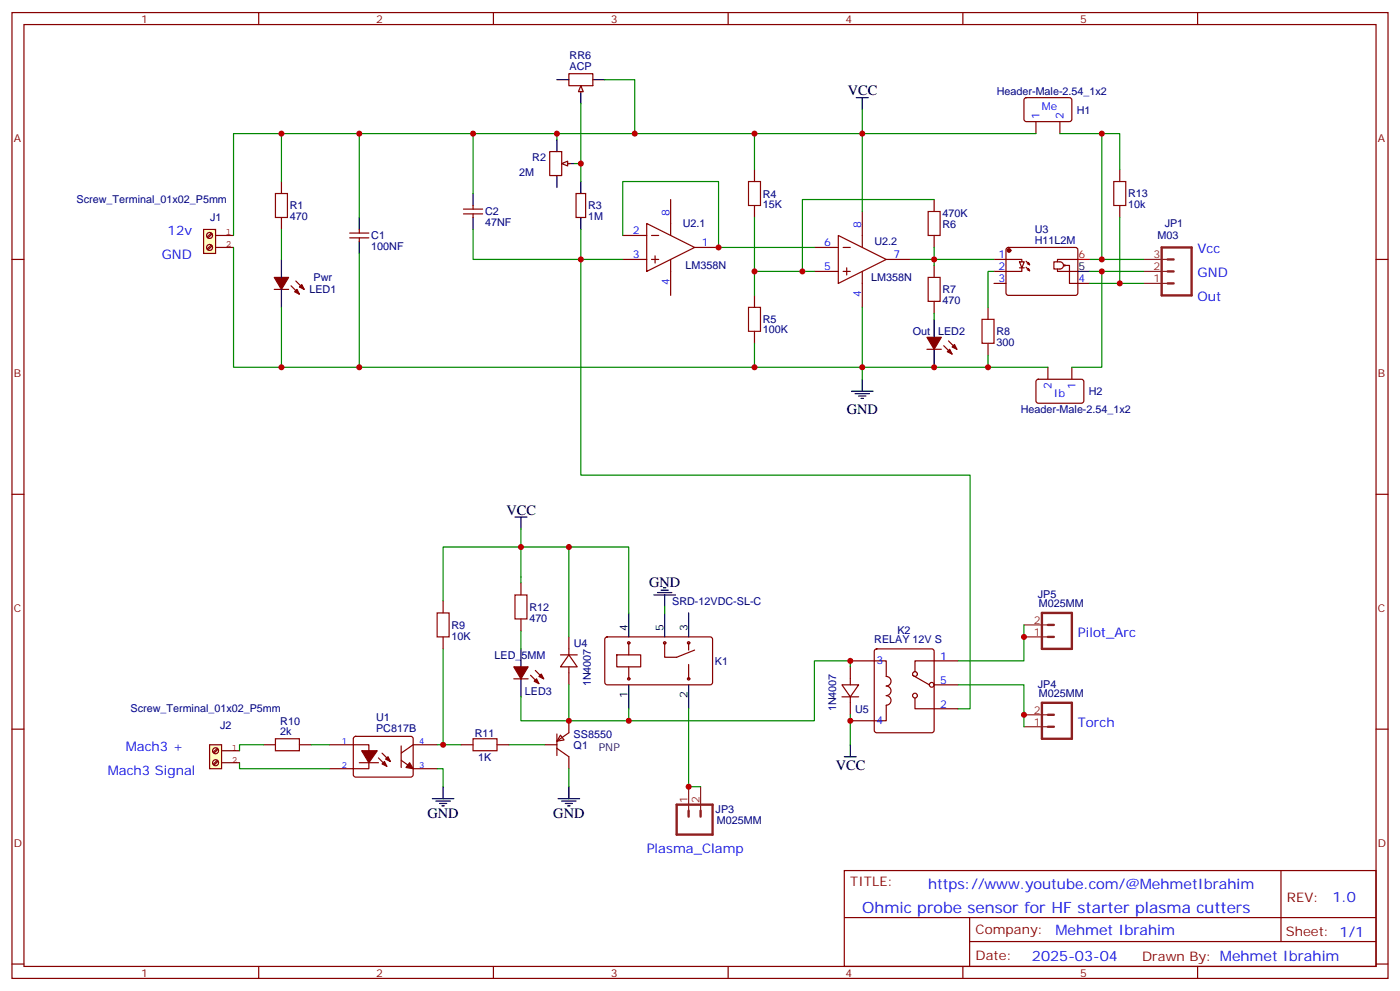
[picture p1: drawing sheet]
<svg xmlns="http://www.w3.org/2000/svg" width="412mm" height="292mm" viewBox="0 0 412 292" stroke-linecap="round" stroke-linejoin="round" font-family="sans-serif">
<g fill="none" stroke="#870000" stroke-width=".35">
<path d="M3.5 3.7h405.4v284.3h-405.4zM7.1 7.2h398.2v277.3h-398.2zM76.2 3.7v3.5M145.3 3.7v3.5M214.5 3.7v3.5M283.6 3.7v3.5M352.8 3.7v3.5M82.9 53.4v3.6M161.9 44.6h3.6v7.1h-3.6zM166.2 48.2h1.7M197.6 58.7v10.6M222.2 49.9v3.5"/>
<path d="M275.2 58.7v3.6M3.5 76.4h3.6M82.9 64v3.6M103 68.6h5.7M103 70h5.7M105.8 67.6v1M105.8 70v1.1M136.5 61.6h5.7M136.5 63h5.7M139.3 60.5v1.1M139.3 63v1M183.4 76.4h7.1"/>
<path d="M183.4 69.3h7.1M190.5 65.8l14.1 7-14.1 7.1zM191.9 76.4h2.1M191.9 69.3h2.1M193 75.3v2.1M197.6 76.4v10.6M204.6 72.8h7.1M222.2 60.5v3.5M239.9 72.8h7M239.9 79.9h7M246.9 69.3l14.2 7.1-14.2 7zM248.4 72.8h2.1"/>
<path d="M248.4 79.9h2.1M249.4 78.8v2.2M254 62.3v10.5M254 79.9v10.6M261.1 76.4h7M275.2 69.3v3.5M275.2 78.1v3.6M292.8 76.4h3.5M292.8 79.9h3.5M296.4 76.4h4.6v.7M296.6 73.1l.4-.3 20.1 .1 .4 .7-.1 12.9-.6 .5-20-.1-.5-.6v-12.7zM300.3 77.1h1.4l-.7 1.7z"/>
<path d="M300.3 78.8h1.4M301 78.8v1.1h-4.6M302.2 76.9l1.1 1.1-.4-.7M302.2 78.7l1.1 1-.4-.7M302.6 77.6l.7 .4M302.6 79.4l.7 .3M310.4 77.1h1.8a1.06 1.06 0 0 1 1.1 1 1.06 1.06 0 0 1-1.1 1.1h-1.8zM311.5 79.2v.7h6M314 78.1h1v5.3h6M317.5 76.4h-6v.7M405.3 76.4h3.6M80.8 85.2h4.2"/>
<path d="M85.7 84.1l2.5 2.5M87.1 82.7l2.5 2.5M222.2 87v3.5M222.2 97.5v3.6M275.2 88.7v3.6M291 90.5v3.5M292.8 83.4h3.5M273 102.8h4.3M278 101.8l2.5 2.4M279.4 100.4l2.5 2.4M291 101.1v3.5M3.5 145.5h3.6"/>
<path d="M405.3 145.5h3.6M130.5 176.9v3.5M153.5 171.6v3.6M130.5 187.5v3.5M151.3 199.8h4.3M153.5 182.2v3.5M156.3 198.8l2.4 2.5M157.7 197.4l2.5 2.4M3.5 214.7h3.6M97 219.3h11.7v7h-11.7M104.3 217l.5-.2h16.5l.4 .7-.1 10.8-.6 .5-16.5-.1-.4-.6v-10.6zM118.2 219.6v6.4"/>
<path d="M128.8 219.3h-7.1l-3.5 2.4M135.8 219.3h3.5M146.4 219.3h3.5M405.3 214.7h3.6M105.8 224.5h5.7M111.5 223.1l2.4 2.5M112.5 221.7l2.5 2.5M118.2 223.8l3.5 2.5h7.1M248.7 256.3h156.6v28.2h-156.6zM377.3 256.3v20.9M248.7 270.1h156.5M285.6 277.2h119.6"/>
<path d="M285.6 270.1v14.2M3.5 283.8h3.6M76.2 284.5v3.5M145.3 284.5v3.5M214.5 284.5v3.5M283.6 284.5v3.5M352.8 284.5v3.5M405.3 283.8h3.6"/>
<circle cx="313.6" cy="78.1" r=".18"/>
</g>
<g fill="#870000" stroke="#870000" stroke-width=".35">
<path d="M120.6 224.5l1.1 1.8-2.1-.3z"/>
<path d="M112.5 224.9l.7-.7 .7 1.4z"/>
<path d="M113.6 223.5l.7-.7 .7 1.4z"/>
<path d="M106.5 221h4.6l-2.4 3.5z"/>
<path d="M88.2 84.5l.7-.7 .7 1.4z"/>
<path d="M87.5 85.2l.7 1.4-1.4-.7z"/>
<path d="M80.8 81.7h4.2l-2.1 3.5z"/>
<path d="M158.7 199.1l.8-.7 .7 1.4z"/>
<path d="M157.3 200.6l.7-.8 .7 1.5z"/>
<path d="M151.3 196.3h4.3l-2.1 3.5z"/>
<path d="M280.5 102.1l.7-.7 .7 1.4z"/>
<path d="M279 103.5l.8-.7 .7 1.4z"/>
<path d="M273 99.3h4.3l-2.1 3.5z"/>
<circle cx="297.2" cy="73.7" r=".53"/>
</g>
<path d="M81.1 57h3.6v7h-3.6zM220.5 53.4h3.5v7.1h-3.5zM273.4 62.3h3.5v7h-3.5zM220.5 90.5h3.5v7h-3.5zM273.4 81.7h3.5v7h-3.5zM289.3 94h3.5v7.1h-3.5zM151.7 175.2h3.5v7h-3.5zM128.8 180.4h3.5v7.1h-3.5zM139.3 217.5h7.1v3.5h-7.1z" fill="none" stroke="#a10000" stroke-width=".35"/>
<g fill="none" stroke="#000" stroke-width=".35">
<path d="M139.3 57v3.5M164 41.1v3.5M164 51.7v3.5M165.8 48.2h3.5M82.9 76.4v5.3M105.8 64v3.6M105.8 71.1v3.5M139.3 64v3.6M317.5 79.9h3.5M82.9 85.2v5.3M275.2 94v5.3M275.2 102.8v5.3"/>
<path d="M153.5 191v5.3M153.5 199.8v5.3M127.4 235.1h6.3M128.4 235.8h4.2M129.5 236.5h2.1M130.2 237.2h.7M130.5 231.6v3.5"/>
</g>
<path d="M317.5 76.4h3.5" fill="none" stroke="#f00" stroke-width=".35"/>
<path d="M105.8 39.3h33.5v17.7M82.9 53.4v-14.1h22.9v24.7M82.9 67.6v8.8M149.9 219.3h10.6M128.8 226.3h1.7v5.3" fill="none" stroke="#008700" stroke-width=".35"/>
<path d="M165.5 48.2l1.7-.8v1.5z" fill="#f0f0f0" stroke="#870000" stroke-width=".35"/>
<g fill="none" stroke="#008700" stroke-width=".35">
<path d="M139.3 39.3h24.7v1.8M164 39.3h90v23M222.2 39.3v10.6M254 39.3h51.2M275.2 58.7h-38.8v21.2M105.8 74.6v33.5h-22.9v-17.6M139.3 67.6v8.8h44.1M183.4 69.3v-15.9h28.3v19.4h28.2M222.2 64v23M222.2 79.9h17.7M275.2 72.8v3.6h-7.1M292.8 79.9h-1.8v10.6"/>
<path d="M292.8 76.4h-17.6v1.7M254 90.5v17.6h-148.2M275.2 92.3v1.7M222.2 101.1v7M291 104.6v3.5h-37M291 108.1h17.7M153.5 169.9v-8.9h31.7v19.4M153.5 161h-23v15.9M167.6 161v26.5M195.8 178.7v1.7M130.5 191v28.3h-1.7M130.5 219.3h5.3"/>
<path d="M167.6 201.6v10.6h17.6v-3.5M70.6 224.5v1.8h26.4"/>
</g>
<g fill="none" stroke="#870000" stroke-width=".35">
<path d="M301.9 29l.4-.2h13l.4 .7v5.9l-.7 .4-12.9-.1-.5-.6v-5.6zM305.2 35.8v3.5M312.2 35.8v3.5M305.4 111.9l.5-.2h12.9l.5 .7-.1 5.9-.6 .4-13-.1-.4-.6v-5.6zM308.7 108.1v3.6M315.7 108.1v3.6M165.1 192.8h4.9M167.6 192.8l2.4 3.5h-4.9zM167.6 187.5v5.3M167.6 196.3v5.3M178.4 187.7l.5-.2 30.6 .1 .4 .6-.1 13-.6 .4-30.6-.1-.4-.6v-12.7zM181.7 192.8h7v3.5h-7z"/>
<path d="M185.2 189.3v3.5M185.2 196.3v3.5M195.8 189.3v4.2h3.5l5.3-2.1M202.8 189.3v2.1M202.8 195.6v4.2M250.5 196.3v5.3M248 201.6h4.9l-2.4 3.5zM248 205.1h4.9M250.5 205.1v5.3"/>
<circle cx="185.2" cy="189.3" r=".35"/>
<circle cx="185.2" cy="199.8" r=".35"/>
<circle cx="195.8" cy="189.3" r=".35"/>
<circle cx="202.8" cy="199.8" r=".35"/>
<circle cx="202.8" cy="189.3" r=".35"/>
</g>
<g fill="none" stroke="#000" stroke-width=".35">
<path d="M252.2 28.8h3.6M254 28.8v3.5M250.8 115.2h6.4M251.9 115.9h4.2M252.9 116.6h2.2M253.6 117.3h.8M254 111.7v3.5M151.7 152.2h3.5M153.5 152.2v3.6M192.6 175.2h6.4M193.7 174.4h4.2M194.7 173.7h2.1"/>
<path d="M195.4 173h.7M195.8 175.2v3.5M185.2 180.4v7.1M195.8 180.4v7.1M202.8 180.4v7.1M185.2 201.6v7.1M202.8 201.6v7.1M164.4 235.1h6.3M165.5 235.8h4.2M166.5 236.5h2.1M167.2 237.2h.7M167.6 231.6v3.5"/>
</g>
<path d="M60 67.6h3.5v7h-3.5z" fill="#ffffc2" stroke="#850000" stroke-width=".35"/>
<g fill="none" stroke="#850000" stroke-width=".35">
<path d="M62.2 72.1l-1.2 1.2M62.2 68.6l-1.2 1.2M62.5 72.4l-1.2 1.2M62.5 68.9l-1.2 1.1M63.5 69.3h5.3M63.5 72.8h5.3"/>
<circle cx="61.7" cy="72.9" r=".88"/>
<circle cx="61.7" cy="69.3" r=".88"/>
</g>
<path d="M61.7 219.3h3.6v7h-3.6z" fill="#ffffc2" stroke="#850000" stroke-width=".35"/>
<g fill="none" stroke="#850000" stroke-width=".35">
<path d="M64 223.8l-1.2 1.2M64 220.3l-1.2 1.2M64.2 224.1l-1.2 1.1M64.2 220.6l-1.2 1.1M65.3 221h5.3M65.3 224.5h5.3"/>
<circle cx="63.5" cy="224.5" r=".88"/>
<circle cx="63.5" cy="221" r=".88"/>
</g>
<g fill="none" stroke="#008700" stroke-width=".35">
<path d="M82.9 39.3h-14.1v30M254 32.3v7M312.2 39.3h12.4v37.1M324.6 39.3h5.2v10.6M169.3 48.2h1.8v5.2M68.8 72.8v35.3h14.1M171.1 67.6v72.3h114.7v68.8h-3.6M321 76.4h15.9M321 79.9h15.9M324.6 79.9v28.2h-8.9M329.8 64v19.4M321 83.4h15.9"/>
<path d="M254 108.1v3.6M153.5 155.8v5.2M153.5 169.9v1.7M153.5 185.7v5.3M250.5 196.3v-1.7h-10.6v17.6h-54.7M301.6 184v10.6h-19.4M77.6 219.3h-7v1.7M91.7 219.3h5.3M153.5 205.1v7.1h14.1M202.8 208.7v22.9h3.6M250.5 210.4v8.9M282.2 201.6h19.4v12.4"/>
<path d="M167.6 226.3v5.3"/>
</g>
<g fill="none" stroke="#8c2424" stroke-width=".71">
<path d="M342.2 72.8h8.8v14.2h-8.8zM344 76.4h1.7M344 79.9h1.7M344 83.4h1.7M306.9 180.4h8.8v10.6h-8.8zM308.7 184h1.7M308.7 187.5h1.7M306.9 206.9h8.8v10.6h-8.8zM308.7 210.4h1.7M308.7 214h1.7M199.3 236.9h10.6v8.8h-10.6zM202.8 238.7v1.7"/>
<path d="M206.4 238.7v1.7"/>
</g>
<path d="M336.9 79.9h7.1M336.9 76.4h7.1M336.9 83.4h7.1M301.6 187.5h7.1M301.6 184h7.1M301.6 214h7.1M301.6 210.4h7.1M202.8 231.6v7.1M206.4 231.6v7.1" fill="none" stroke="#8c2424" stroke-width=".35"/>
<path d="M164 23.5h3.6M171.1 27v3.5M174.6 23.5h3.6M171.1 53.4v3.6M171.1 64v3.6M250.5 219.3v3.5M248.7 222.8h3.5" fill="none" stroke="#000" stroke-width=".35"/>
<g fill="none" stroke="#870000" stroke-width=".35">
<path d="M167.6 21.7h7v3.5h-7zM169.7 57h2.8v7h-2.8zM329.8 49.9v3.5M329.8 60.5v3.5M250.5 194.6h10.6v4.5a1.41 1.41 0 0 1 1.4 1.5 1.41 1.41 0 0 1-1.4 1.4 1.41 1.41 0 0 1 1.4 1.4 1.41 1.41 0 0 1-1.4 1.4 1.41 1.41 0 0 1 1.4 1.4 1.41 1.41 0 0 1-1.4 1.4v4.6h-10.6M257.8 191.2l.4-.2h16.3l.5 .2 .2 .5v23.3l-.3 .5-.4 .2h-16.3l-.5-.2-.2-.5v-23.3zM268.8 198.8l5 2.8M282.2 194.6h-12.7v3.1M77.6 219.3h3.5M88.2 219.3h3.5M160.5 219.3h3.5M164 216.1v6.3"/>
<path d="M165.1 216.4l1.1 1.4-2.2 .4zM167.6 212.2v3.5l-3.6 2.5M269.5 205.5v3.2h12.7M275.2 201.6h7M164 220.3l3.6 2.5v3.5"/>
<circle cx="269.5" cy="198.4" r=".71"/>
<circle cx="269.5" cy="204.8" r=".71"/>
<circle cx="274.5" cy="201.6" r=".71"/>
</g>
<path d="M328.1 53.4h3.5v7.1h-3.5zM81.1 217.5h7.1v3.5h-7.1z" fill="none" stroke="#a10000" stroke-width=".35"/>
<path d="M171.1 25.2l.7 1.8h-1.4z" fill="#f0f0f0" stroke="#870000" stroke-width=".35"/>
<path d="M171.1 30.5v17.7M178.2 23.5h8.8v15.8" fill="none" stroke="#008700" stroke-width=".35"/>
<g fill="#c00">
<circle cx="139.3" cy="39.3" r=".88"/>
<circle cx="211.7" cy="72.8" r=".88"/>
<circle cx="105.8" cy="108.1" r=".88"/>
<circle cx="164" cy="39.3" r=".88"/>
<circle cx="254" cy="108.1" r=".88"/>
<circle cx="171.1" cy="76.4" r=".88"/>
<circle cx="275.2" cy="76.4" r=".88"/>
<circle cx="222.3" cy="39.3" r=".88"/>
<circle cx="222.3" cy="108.1" r=".88"/>
<circle cx="222.3" cy="79.9" r=".88"/>
<circle cx="236.4" cy="79.9" r=".88"/>
<circle cx="105.8" cy="39.3" r=".88"/>
<circle cx="167.6" cy="212.2" r=".88"/>
<circle cx="153.5" cy="161" r=".88"/>
<circle cx="167.6" cy="161" r=".88"/>
<circle cx="130.5" cy="219.3" r=".88"/>
<circle cx="275.2" cy="108.1" r=".88"/>
<circle cx="254" cy="39.3" r=".88"/>
<circle cx="291" cy="108.1" r=".88"/>
<circle cx="82.9" cy="108.1" r=".88"/>
<circle cx="82.9" cy="39.3" r=".88"/>
<circle cx="250.5" cy="212.2" r=".88"/>
<circle cx="185.2" cy="212.2" r=".88"/>
<circle cx="250.5" cy="194.6" r=".88"/>
<circle cx="301.6" cy="210.4" r=".88"/>
<circle cx="301.6" cy="187.5" r=".88"/>
<circle cx="324.6" cy="79.9" r=".88"/>
<circle cx="324.6" cy="76.4" r=".88"/>
<circle cx="329.8" cy="83.4" r=".88"/>
<circle cx="324.6" cy="39.3" r=".88"/>
<circle cx="202.8" cy="231.6" r=".88"/>
<circle cx="187" cy="39.3" r=".88"/>
<circle cx="171.1" cy="48.2" r=".88"/>
</g>
<text font-size="4.6" fill="#00f" x="254" y="268.6">Ohmic probe sensor for HF starter plasma cutters</text>
<g font-size="4.2">
<text x="249.8" y="28">VCC</text>
<text x="249.4" y="121.9">GND</text>
<text x="149.2" y="151.5">VCC</text>
<text x="191.2" y="172.7">GND</text>
<text x="246.2" y="226.7">VCC</text>
<text x="125.9" y="240.8">GND</text>
<text x="163" y="240.8">GND</text>
</g>
<g font-size="4.2" fill="#00f">
<text x="273.4" y="261.6">https://www.youtube.com/@MehmetIbrahim</text>
<text x="392.5" y="265.6">1.0</text>
<text x="310.9" y="275.1">Mehmet Ibrahim</text>
<text x="304" y="282.9">2025-03-04</text>
</g>
<g font-size="3.9" fill="#00f">
<text x="49.4" y="69.3">12v</text>
<text x="47.6" y="76.4">GND</text>
<text x="352.8" y="74.6">Vcc</text>
<text x="352.8" y="81.7">GND</text>
<text x="352.8" y="88.7">Out</text>
<text x="317.5" y="187.5">Pilot_Arc</text>
<text x="317.5" y="214">Torch</text>
<text x="37" y="221">Mach3 +</text>
<text x="31.7" y="228.1">Mach3 Signal</text>
<text x="190.5" y="251">Plasma_Clamp</text>
</g>
<g font-size="3.9" fill="#800">
<text x="250.5" y="260.9">TITLE:</text>
<text x="379.1" y="265.6">REV:</text>
<text x="287.4" y="275.1">Company:</text>
<text x="378.7" y="275.7">Sheet: 1/1</text>
<text x="287.4" y="282.8">Date:</text>
<text x="336.4" y="282.8">Drawn By: Mehmet Ibrahim</text>
</g>
<g font-size="3.2" fill="#800">
<text x="41.6" y="6.7">1</text>
<text x="110.8" y="6.7">2</text>
<text x="179.9" y="6.7">3</text>
<text x="249.1" y="6.7">4</text>
<text x="318.2" y="6.7">5</text>
<text x="4.1" y="41.8">A</text>
<text x="405.9" y="41.8">A</text>
<text x="4.1" y="110.9">B</text>
<text x="405.9" y="110.9">B</text>
<text x="4.1" y="180.1">C</text>
<text x="405.9" y="180.1">C</text>
<text x="4.1" y="249.2">D</text>
<text x="405.9" y="249.2">D</text>
<text x="41.6" y="287.5">1</text>
<text x="110.8" y="287.5">2</text>
<text x="179.9" y="287.5">3</text>
<text x="249.1" y="287.5">4</text>
<text x="318.2" y="287.5">5</text>
</g>
<g font-size="3.2" fill="#000080">
<text x="167.8" y="17.4">RR6</text>
<text x="167.8" y="20.6">ACP</text>
<text x="293.6" y="28">Header-Male-2.54_1x2</text>
<text x="317.2" y="33.4">H1</text>
<text x="156.8" y="47.5">R2</text>
<text x="152.9" y="51.7">2M</text>
<text x="22.6" y="59.9">Screw_Terminal_01x02_P5mm</text>
<text x="224.7" y="58.1">R4</text>
<text x="332.3" y="58.1">R13</text>
<text x="61.9" y="65.2">J1</text>
<text x="85.4" y="64.8">470</text>
<text x="85.4" y="61.6">R1</text>
<text x="142.9" y="63.4">C2</text>
<text x="173.2" y="64.8">1M</text>
<text x="173.2" y="61.6">R3</text>
<text x="224.7" y="61.1">15K</text>
<text x="277.6" y="63.9">470K</text>
<text x="332.3" y="61.3">10k</text>
<text x="109.4" y="70.5">C1</text>
<text x="142.9" y="66.6">47NF</text>
<text x="201.1" y="66.9">U2.1</text>
<text x="277.6" y="67.1">R6</text>
<text x="304.8" y="71.8">H11L2M</text>
<text x="304.8" y="68.6">U3</text>
<text x="341" y="70.5">M03</text>
<text x="343.1" y="67">JP1</text>
<text x="109.4" y="73.6">100NF</text>
<text x="257.6" y="72.2">U2.2</text>
<text x="92.3" y="82.8">Pwr</text>
<text x="201.9" y="79.3">LM358N</text>
<text x="256.6" y="82.8">LM358N</text>
<text x="91.1" y="86.3">LED1</text>
<text x="277.6" y="89.4">470</text>
<text x="277.6" y="86.3">R7</text>
<text x="224.7" y="95.2">R5</text>
<text x="224.7" y="98.1">100K</text>
<text x="268.9" y="98.7">Out</text>
<text x="276.3" y="98.7">LED2</text>
<text x="293.5" y="101.8">300</text>
<text x="293.5" y="98.7">R8</text>
<text x="320.7" y="116.3">H2</text>
<text x="300.7" y="121.5">Header-Male-2.54_1x2</text>
<text x="155.9" y="179.9">R12</text>
<text x="198" y="178.1">SRD-12VDC-SL-C</text>
<text x="305.7" y="176">JP5</text>
<text x="306" y="178.7">M025MM</text>
<text x="133" y="185.1">R9</text>
<text x="155.9" y="183">470</text>
<text x="133" y="188.3">10K</text>
<text x="169" y="190.4">U4</text>
<text x="257.5" y="189.3">RELAY 12V S</text>
<text x="264.3" y="186.8">K2</text>
<text x="145.7" y="194">LED_5MM</text>
<text x="210.6" y="195.9">K1</text>
<text x="174" y="202.1" transform="rotate(-90 174 202.1)">1N4007</text>
<text x="305.7" y="202.5">JP4</text>
<text x="38.5" y="209.7">Screw_Terminal_01x02_P5mm</text>
<text x="154.6" y="204.6">LED3</text>
<text x="246.4" y="209.4" transform="rotate(-90 246.4 209.4)">1N4007</text>
<text x="251.9" y="210">U5</text>
<text x="306" y="205.1">M025MM</text>
<text x="64.9" y="214.6">J2</text>
<text x="82.6" y="213.3">R10</text>
<text x="110.8" y="215.4">PC817B</text>
<text x="110.8" y="212.2">U1</text>
<text x="82.6" y="216.4">2k</text>
<text x="139.9" y="216.8">R11</text>
<text x="169" y="217.4">SS8550</text>
<text x="169" y="220.6">Q1</text>
<text x="140.8" y="223.9">1K</text>
<text x="210.8" y="239.4">JP3</text>
<text x="211.2" y="242.5">M025MM</text>
</g>
<g font-size="3.2" fill="#00f">
<text x="306.2" y="35.1" transform="rotate(-90 306.2 35.1)">1</text>
<text x="306.9" y="32.3">Me</text>
<text x="313.3" y="35.1" transform="rotate(-90 313.3 35.1)">2</text>
<text x="197.2" y="63.7" transform="rotate(-90 197.2 63.7)">8</text>
<text x="186.4" y="69">2</text>
<text x="253.6" y="67.2" transform="rotate(-90 253.6 67.2)">8</text>
<text x="186.4" y="76">3</text>
<text x="206.7" y="72.5">1</text>
<text x="242.8" y="72.5">6</text>
<text x="263.2" y="76">7</text>
<text x="294.1" y="76">1</text>
<text x="242.8" y="79.6">5</text>
<text x="294.1" y="79.6">2</text>
<text x="294.1" y="83.1">3</text>
<text x="317.7" y="83.1">4</text>
<text x="197.2" y="84" transform="rotate(-90 197.2 84)">4</text>
<text x="253.6" y="87.6" transform="rotate(-90 253.6 87.6)">4</text>
<text x="309.7" y="114.4" transform="rotate(-90 309.7 114.4)">2</text>
<text x="310.4" y="116.9">Ib</text>
<text x="316.8" y="114.4" transform="rotate(-90 316.8 114.4)">1</text>
<text x="258.2" y="195.6">3</text>
<text x="276.9" y="194.2">1</text>
<text x="276.9" y="201.3">5</text>
<text x="276.9" y="208.3">2</text>
<text x="258.2" y="213.3">4</text>
</g>
<text font-size="3.2" fill="#f00" x="317.7" y="76">6</text>
<g font-size="3.2" fill="#8d2323">
<text x="339.8" y="76">3</text>
<text x="339.8" y="83.1">1</text>
<text x="339.8" y="79.6">2</text>
<text x="304.5" y="183.6">2</text>
<text x="304.5" y="187.1">1</text>
<text x="304.5" y="213.6">1</text>
<text x="304.5" y="210.1">2</text>
<text x="202.5" y="236.5" transform="rotate(-90 202.5 236.5)">1</text>
<text x="206" y="236.5" transform="rotate(-90 206 236.5)">2</text>
</g>
<g font-size="3.2">
<text x="317.7" y="79.6">5</text>
<text x="184.9" y="185.7" transform="rotate(-90 184.9 185.7)">4</text>
<text x="195.4" y="185.7" transform="rotate(-90 195.4 185.7)">5</text>
<text x="202.5" y="185.7" transform="rotate(-90 202.5 185.7)">3</text>
<text x="184.9" y="205.4" transform="rotate(-90 184.9 205.4)">1</text>
<text x="202.5" y="205.4" transform="rotate(-90 202.5 205.4)">2</text>
</g>
<text font-size="3.2" fill="#306" x="176.4" y="221">PNP</text>
<g font-size="2.8" fill="#840000">
<text x="66.6" y="69.3">1</text>
<text x="66.6" y="72.8">2</text>
<text x="68.3" y="221">1</text>
<text x="68.3" y="224.5">2</text>
</g>
<g font-size="2.5" fill="#00f">
<text x="100.7" y="218.9">1</text>
<text x="123.5" y="218.9">4</text>
<text x="100.7" y="226">2</text>
<text x="123.5" y="226">3</text>
</g>
</svg>
